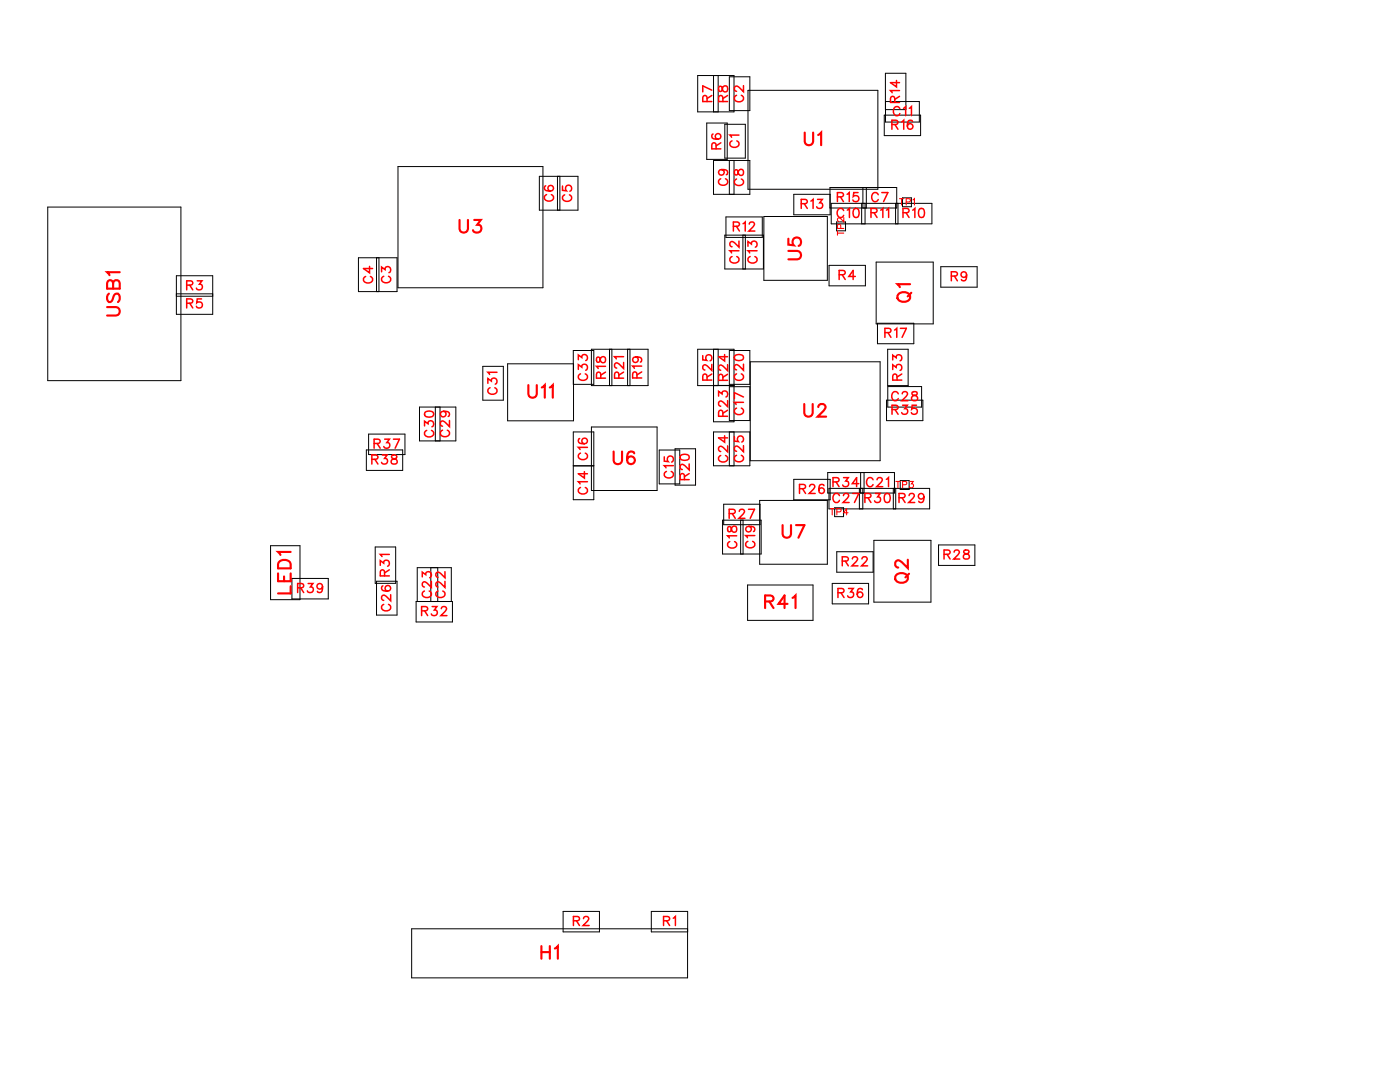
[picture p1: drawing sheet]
<svg xmlns="http://www.w3.org/2000/svg" width="79mm" height="60mm" viewBox="0 0 79 60" stroke-linecap="round" stroke-linejoin="round" font-family="sans-serif">
<g fill="none" stroke="#000" stroke-width=".06">
<path d="M2.7 11.6h7.5v9.8h-7.5zM9.9 15.5h2v2.1h-2zM9.9 16.6h2M9.9 16.5h2M20.1 14.5h2.2v1.9h-2.2zM21.1 14.5v1.9M21.3 14.5v1.9M22.3 9.4h8.2v6.8h-8.2zM30.3 9.9h2.2v1.9h-2.2zM31.3 9.9v1.9M31.4 9.9v1.9M32.2 19.7h1.1v1.9h-1.1z"/>
<path d="M33.2 19.6h3.2v2h-3.2zM34.2 19.6v2M34.4 19.6v2M35.2 19.6v2M35.4 19.6v2M39.2 4.2h2v2.1h-2zM39.7 6.9h1.1v2h-1.1zM40.1 9h2v1.9h-2zM40.1 19.6v4.1h1.1v-4.1h-2v2h2M40.1 4.2v2.1M40.3 4.2v2.1M40.3 19.6v2"/>
<path d="M40.7 7h1.2v1.9h-1.2zM40.7 13.2h2.2v1.9h-2.2zM40.8 12.2h2v1.1h-2zM41 4.3h1.1v1.9h-1.1zM41 9v1.9M41.2 9v1.9M41.7 13.2v1.9M41.9 13.2v1.9M42 5.1h7.3v5.5h-7.3zM42.9 12.2h3.6v3.5h-3.6zM46.6 14.9h2v1.1h-2zM46.6 10.9h-2v1.2h2v-1.6h3.8v1.2h-3.8"/>
<path d="M46.7 11.4h5.6v1.2h-5.6zM47 12.5h.5v.5h-.5zM48.4 11.4v1.2M48.5 10.5v1.2M48.6 11.4v1.2M48.6 10.5v1.2M49.2 14.7h3.2v3.5h-3.2zM49.3 18.1h2v1.2h-2zM49.7 6.5h2v1.1h-2zM49.7 4.1h1.2v2.1h-1.2zM49.7 5.7h1.9v1.2h-1.9zM49.8 19.6h1.2v2h-1.2z"/>
<path d="M50.3 11.4v1.2M50.4 11.4v1.2M50.7 11.1h.5v.5h-.5zM52.8 15h2.1v1.1h-2.1zM15.2 30.6h1.6v3.1h-1.6zM16.4 32.5h2v1.1h-2zM20.6 25.3h2v1.1h-2zM20.7 24.4h2v1.1h-2zM21.1 30.7h1.1v2h-1.1zM21.1 32.6h1.2v1.9h-1.2zM23.4 33.8h2v1.1h-2zM23.4 33.8v-1.9h1.9v1.9"/>
<path d="M23.6 22.9h2v1.9h-2zM24.2 31.9v1.9M24.4 22.9v1.9M24.6 31.9v1.9M24.7 22.9v1.9M27.1 20.6h1.2v1.9h-1.2zM28.5 20.4h3.7v3.2h-3.7zM32.2 26.2h1.1M32.2 24.2h1.1v3.9h-1.1zM33.2 24h3.7v3.5h-3.7zM37 25.3h1.2v1.9h-1.2zM37.9 25.2h1.2v2h-1.2z"/>
<path d="M40.1 21.6h1.1M40.6 29.2h2.1v1.9h-2.1zM40.6 28.3h2.1v1.2h-2.1zM41 24.2v2M41.2 24.2v2M41.6 29.2v1.9M41.7 29.2v1.9M42 32.8h3.7v2h-3.7zM42.1 21.6h-1.1v-1.9h1.1v6.5h-2v-2h2M42.1 21.7h-1.1v1.9h1.1M42.1 20.3h7.3v5.6h-7.3M42.7 28.1h3.8v3.6h-3.8z"/>
<path d="M44.6 26.9h2v1.2h-2zM46.5 26.5h3.7v1.2h-3.7zM46.6 27.4h5.6v1.2h-5.6zM46.7 32.8h2.1v1.1h-2.1zM46.9 28.5h.5v.5h-.5zM47 31h2v1.1h-2zM48.3 27.4v1.2M48.3 26.5v1.2M48.5 27.4v1.2M48.5 26.5v1.2M49.1 30.3h3.2v3.5h-3.2zM49.8 22.5h2v1.1h-2z"/>
<path d="M49.9 21.7h1.9v1.2h-1.9zM50.2 27.4v1.2M50.3 27.4v1.2M50.6 27h.5v.5h-.5zM52.7 30.6h2v1.1h-2zM31.6 51.2h2.1v1.1h-2.1zM38.6 52.1h-15.5v2.8h15.5v-3.7h-2v1.1h2"/>
</g>
<g fill="none" stroke="#f00" stroke-width=".08">
<path d="M10.5 16h.3v-.1l-.3-.1v.5M10.5 17h.3v-.1l-.3-.1v.5M10.7 16l.1 .3M10.7 17l.1 .3M11.1 15.8h.2l-.1 .2a.17 .17 0 0 1 .1 .2 .17 .17 0 0 1-.3 0M11.3 16.8h-.2v.2a.18 .18 0 0 1 .2 0 .18 .18 0 0 1 0 .3 .18 .18 0 0 1-.3-.1M20.5 15.5a.19 .19 0 0 0-.1 .2 .19 .19 0 0 0 .2 .2h.1a.19 .19 0 0 0 .2-.2 .19 .19 0 0 0-.1-.2M20.8 15v.3l-.4-.2h.5M21.4 15.3v-.3l.2 .1a.17 .17 0 0 1 .3-.1 .17 .17 0 0 1-.1 .3M21.5 15.5a.19 .19 0 0 0-.1 .2 .19 .19 0 0 0 .2 .2h.1a.19 .19 0 0 0 .2-.2 .19 .19 0 0 0-.1-.2M30.6 10.4v.1a.22 .22 0 0 0 .2 .2 .22 .22 0 0 0 .2-.3 .16 .16 0 0 0-.2 .1 .16 .16 0 0 0 .1 .2M30.7 10.9a.19 .19 0 0 0-.1 .2 .19 .19 0 0 0 .2 .2h.1a.19 .19 0 0 0 .2-.2 .19 .19 0 0 0-.1-.2"/>
<path d="M31.6 10.4v.3h.2a.18 .18 0 0 1 0-.3 .18 .18 0 0 1 .3 .1 .18 .18 0 0 1-.1 .2M31.7 10.9a.19 .19 0 0 0-.1 .3 .19 .19 0 0 0 .2 .1h.1a.19 .19 0 0 0 .2-.1 .19 .19 0 0 0-.1-.3M39.5 20v.2h.2a.18 .18 0 0 1 0-.2 .18 .18 0 0 1 .2 0 .18 .18 0 0 1 0 .3M39.7 5.7v-.3h-.1l-.1 .3h.5M40 5.4l-.3 .1M40 5.1l-.5-.3v.4M40 7.5a.22 .22 0 0 0 .2 .3 .22 .22 0 0 0 .2-.3 .16 .16 0 0 0-.2 .1 .16 .16 0 0 0 .1 .2M40.2 8.4v-.3l-.1-.1-.1 .4h.5M40.4 4.9v.2h.1l.2-.3a.17 .17 0 0 1 .2 .2 .17 .17 0 0 1-.2 .2l-.2-.3zM40.5 10a.19 .19 0 0 0-.2 .3 .19 .19 0 0 0 .2 .1h.2a.19 .19 0 0 0 .2-.1 .19 .19 0 0 0-.2-.3M40.5 8l-.3 .2M40.5 9.5a.16 .16 0 0 1 .2 .2 .16 .16 0 0 1-.3 .1 .16 .16 0 0 1 0-.3l.4 .1v.2"/>
<path d="M40.6 5.7v-.3h-.2v.3h.5M40.7 19.9v.4l-.3-.3h.5M40.9 5.4l-.3 .1M41.1 7.9a.19 .19 0 0 0-.1 .2 .19 .19 0 0 0 .2 .2h.1a.19 .19 0 0 0 .2-.2 .19 .19 0 0 0-.1-.2M41.1 14.4a.19 .19 0 0 0-.1 .2 .19 .19 0 0 0 .2 .2h.1a.19 .19 0 0 0 .2-.2 .19 .19 0 0 0-.1-.2M41.2 12.7h.3v-.1l-.3-.1v.5M41.3 9.6v.2h.1a.21 .21 0 0 1 .1-.2 .21 .21 0 0 1 .2 0l.1 .1-.1 .1h-.2l-.1-.2zM41.3 20a.25 .25 0 0 1 .3-.1 .25 .25 0 0 1 .1 .3 .25 .25 0 0 1-.3 .1 .25 .25 0 0 1-.1-.3zM41.4 12.7l.1 .3M41.4 5.4a.19 .19 0 0 0-.2 .2 .19 .19 0 0 0 .2 .1h.2a.19 .19 0 0 0 .2-.1 .19 .19 0 0 0-.2-.2M41.4 10a.19 .19 0 0 0-.2 .3 .19 .19 0 0 0 .2 .1h.2a.19 .19 0 0 0 .2-.1 .19 .19 0 0 0-.2-.3M41.5 7.6h-.5l.1 .1"/>
<path d="M41.5 14.1h-.5l.1 .1M41.5 13.5v.4l-.4-.3-.1 .2 .1 .1M41.7 12.6l.1-.1v.5M41.8 4.8v.3l-.5-.3-.1 .2 .2 .1M42 13.8v-.2l.2 .1a.17 .17 0 0 1 .3-.1 .17 .17 0 0 1-.1 .3M42.1 12.6l.2-.1 .1 .1-.3 .4h.3M42.1 14.4a.19 .19 0 0 0-.1 .2 .19 .19 0 0 0 .2 .2h.1a.19 .19 0 0 0 .2-.2 .19 .19 0 0 0-.1-.2M42.5 14.1h-.5l.1 .1M45 11.4h.3v-.1l-.3-.1v.5M45.2 11.4l.1 .3M45.5 11.3l.2-.1v.5M45.9 11.2h.3l-.2 .2a.18 .18 0 0 1 .2 .3 .17 .17 0 0 1-.3-.1"/>
<path d="M47 11.1l.3-.1 .1-.1-.4-.1v.5M47.1 15.4h.3l.1-.1-.4-.1v.5M47.2 11.1l.2 .2M47.3 15.4l.2 .3M47.4 11.8a.19 .19 0 0 0-.2-.1 .19 .19 0 0 0-.2 .2v.1a.19 .19 0 0 0 .2 .2 .19 .19 0 0 0 .2-.1M47.6 10.9l.1-.1v.5M47.6 11.8l.1-.1v.5M48 11.7a.23 .23 0 0 1 .2 .3 .23 .23 0 0 1-.2 .2l-.1-.2zM48 15.5h-.3l.2-.3v.5M48.2 10.8h-.3v.2a.18 .18 0 0 1 .3 0 .18 .18 0 0 1 0 .3 .18 .18 0 0 1-.3-.1M48.9 11.9h.3l.1-.1-.4-.1v.5M49.1 11.9l.2 .3"/>
<path d="M49.3 10.9a.19 .19 0 0 0-.2-.1 .19 .19 0 0 0-.1 .2v.1a.19 .19 0 0 0 .1 .2 .19 .19 0 0 0 .2-.1M49.5 11.8l.1-.1v.5M49.5 10.8h.4l-.3 .5M49.7 18.7h.3v-.2l-.3-.1v.5M49.8 11.8l.1-.1v.5M49.9 18.7l.1 .2M50.1 7h.3v-.2l-.3-.1v.6M50.2 18.5l.2-.1v.5M50.2 5.7v-.2l-.1-.1-.1 .3h.5M50.3 7l.1 .3M50.3 4.5v.4l-.3-.3h.5M50.5 5.1h-.5l.1 .1"/>
<path d="M50.5 5.4l-.3 .2M50.5 6.1a.19 .19 0 0 0-.2-.1 .19 .19 0 0 0-.1 .2v.1a.19 .19 0 0 0 .1 .2 .19 .19 0 0 0 .2-.1M50.6 18.4h.3l-.2 .5M50.6 6.8l.1-.1v.6M50.7 11.9h.3v-.1l-.3-.1v.5M50.7 6.1l.2-.1v.5M50.9 11.9l.1 .3M51.1 6.1l.1-.1v.5M51.2 6.8a.22 .22 0 0 0-.3 .2 .22 .22 0 0 0 .3 .2 .16 .16 0 0 0 0-.2 .16 .16 0 0 0-.2 .1M51.3 11.8l.1-.1v.5M51.6 11.7a.23 .23 0 0 1 .3 .3 .23 .23 0 0 1-.3 .2v-.2zM53.4 15.5h.3l.1-.1-.4-.1v.5"/>
<path d="M53.6 15.5l.2 .3M54.3 15.4a.16 .16 0 0 1-.2 .2 .16 .16 0 0 1-.1-.3 .16 .16 0 0 1 .3 0l-.1 .4h-.2M16.7 33h.3l.1-.1-.4-.1v.5M16.9 33l.2 .3M17.3 32.8h.3l-.2 .2a.17 .17 0 0 1 .2 .2 .17 .17 0 0 1-.3 0M18.1 32.9a.16 .16 0 0 1-.2 .2 .16 .16 0 0 1-.1-.3 .16 .16 0 0 1 .3 0l-.1 .4h-.2M20.9 25.8h.3v-.2l-.3-.1v.6M21 24.9h.3v-.1l-.3-.1v.5M21.1 25.8l.1 .3M21.2 24.9l.1 .3M21.4 31.7v-.2l.1 .1a.17 .17 0 0 1 .3-.1 .17 .17 0 0 1 0 .3M21.5 25.5h.2l-.1 .2a.17 .17 0 0 1 .1 .3 .17 .17 0 0 1-.3 0"/>
<path d="M21.5 32.9a.22 .22 0 0 0 .2 .3 .22 .22 0 0 0 .2-.3 .16 .16 0 0 0-.3 .1 .16 .16 0 0 0 .2 .2M21.5 33.9a.19 .19 0 0 0-.1 .2 .19 .19 0 0 0 .2 .2h.1a.19 .19 0 0 0 .2-.2 .19 .19 0 0 0-.1-.2M21.6 32.3v-.3h-.1l-.1 .3h.5M21.6 24.7h.3l-.2 .1a.17 .17 0 0 1 .1 .3 .17 .17 0 0 1-.2 0M21.9 31.1h-.5l.1 .1M21.9 32l-.3 .2M21.9 33.4v.3l-.4-.3-.1 .2 .1 .1M22 25.6v.1l.3 .2a.17 .17 0 0 1-.2 .2 .17 .17 0 0 1-.1-.2l.3-.2v-.1zM22.1 24.7h.3l-.2 .5M23.7 34.3h.3v-.1l-.3-.1v.5M23.7 32.4v-.3l.2 .2a.18 .18 0 0 1 .3-.2 .17 .17 0 0 1-.1 .3M23.8 33.2a.19 .19 0 0 0-.1 .2 .19 .19 0 0 0 .2 .1h.1a.19 .19 0 0 0 .2-.1 .19 .19 0 0 0-.1-.2"/>
<path d="M23.8 23.9v-.3l.2 .2a.17 .17 0 0 1 .3-.1 .17 .17 0 0 1 0 .3M23.8 34.3l.2 .3M23.9 23.2a.25 .25 0 0 1 .3-.1 .25 .25 0 0 1 .1 .2 .25 .25 0 0 1-.3 .1 .25 .25 0 0 1-.1-.2zM24 24.2a.19 .19 0 0 0-.2 .2 .19 .19 0 0 0 .2 .1h.2a.19 .19 0 0 0 .2-.1 .19 .19 0 0 0-.2-.2M24.2 32.6v.4l-.4-.3-.1 .2 .1 .1M24.3 34.1h.2l-.1 .1a.17 .17 0 0 1 .1 .3 .17 .17 0 0 1-.3 0M24.6 33.2a.19 .19 0 0 0-.1 .2 .19 .19 0 0 0 .2 .1h.1a.19 .19 0 0 0 .2-.1 .19 .19 0 0 0-.1-.2M24.8 34.2l.2-.1 .1 .1-.3 .4h.3M24.9 24.2a.19 .19 0 0 0-.2 .2 .19 .19 0 0 0 .2 .1h.1a.19 .19 0 0 0 .2-.1 .19 .19 0 0 0-.1-.2M24.9 23.1a.16 .16 0 0 1 .1 .2 .16 .16 0 0 1-.2 .1 .16 .16 0 0 1 0-.3l.4 .1v.2M25 32.6v.4l-.4-.3-.1 .2 .1 .1M25 32.1v.3l-.4-.3-.1 .2 .1 .1"/>
<path d="M25.2 23.6v.3l-.4-.3-.1 .2 .2 .1M27.4 21.5v-.2l.2 .1a.17 .17 0 0 1 .3-.1 .17 .17 0 0 1-.1 .3M27.5 21.8a.19 .19 0 0 0-.1 .2 .19 .19 0 0 0 .2 .1h.1a.19 .19 0 0 0 .2-.1 .19 .19 0 0 0-.1-.2M27.9 20.9h-.5l.1 .1M32.5 20.7v-.2l.2 .1a.17 .17 0 0 1 .2-.1 .17 .17 0 0 1 0 .3M32.5 20.2v-.3l.2 .2a.17 .17 0 0 1 .2-.2 .17 .17 0 0 1 0 .3M32.6 24.6h-.1a.22 .22 0 0 0 .2 .3 .22 .22 0 0 0 .2-.3 .16 .16 0 0 0-.2 .1 .16 .16 0 0 0 .1 .2M32.6 27.4a.19 .19 0 0 0-.1 .2 .19 .19 0 0 0 .2 .1h.1a.19 .19 0 0 0 .2-.1 .19 .19 0 0 0-.1-.2M32.6 25.4a.19 .19 0 0 0-.1 .3 .19 .19 0 0 0 .2 .1h.1a.19 .19 0 0 0 .2-.1 .19 .19 0 0 0-.1-.3M32.6 21a.19 .19 0 0 0-.1 .2 .19 .19 0 0 0 .2 .2h.1a.19 .19 0 0 0 .2-.2 .19 .19 0 0 0-.1-.2M32.8 26.5v.3l-.3-.2h.5M33 27h-.5l.1 .2"/>
<path d="M33 25.1h-.5l.1 .1M33.5 20.1v.2h.1l.2-.3a.17 .17 0 0 1 .2 .2 .17 .17 0 0 1-.2 .2l-.1-.3zM33.7 21.2v-.3h-.1l-.1 .3h.5M34 20.6h-.5l.1 .1M34 20.9l-.3 .2M34.8 21.2l-.1-.3h-.1l-.1 .3h.5M35 20.3v.4l-.3-.3-.2 .1 .1 .2M35 20h-.5l.1 .1M35 20.9l-.2 .2M35.7 20a.16 .16 0 0 1 .1 .3 .16 .16 0 0 1-.2 0 .16 .16 0 0 1 0-.2h.4v.2M35.8 21.2l-.1-.3h-.1l-.1 .3h.5M36 20.6h-.5l.1 .1"/>
<path d="M36 20.9l-.2 .1M37.3 25.6v.3h.2a.18 .18 0 0 1 0-.3 .18 .18 0 0 1 .3 .1 .18 .18 0 0 1-.1 .2M37.4 26.5a.19 .19 0 0 0-.1 .2 .19 .19 0 0 0 .2 .1h.1a.19 .19 0 0 0 .2-.1 .19 .19 0 0 0-.1-.2M37.8 26.1h-.5l.1 .2M38.2 25.6a.25 .25 0 0 1 .3-.1 .25 .25 0 0 1 .2 .3 .25 .25 0 0 1-.3 .1 .25 .25 0 0 1-.2-.3zM38.4 26.9v-.3h-.1l-.1 .3h.5M38.7 26v.4l-.4-.3-.1 .1 .1 .2M38.7 26.6l-.3 .2M39.7 21.3v-.3h-.1l-.1 .3h.5M40 20.5v.3l-.4-.3-.1 .1 .1 .2M40 21l-.3 .2M40.4 22.2v-.2l.1 .1a.17 .17 0 0 1 .3-.1 .17 .17 0 0 1 0 .3"/>
<path d="M40.5 25.6a.19 .19 0 0 0-.2 .2 .19 .19 0 0 0 .2 .1h.2a.19 .19 0 0 0 .2-.1 .19 .19 0 0 0-.2-.2M40.6 23.4v-.3l-.2-.1v.4h.5M40.6 21.4v-.3l-.2-.1v.4h.5M40.7 24.5v.3l-.3-.2h.5M40.9 22.5v.3l-.4-.3-.1 .1 .1 .2M40.9 20.5v.3l-.4-.3-.1 .1 .1 .2M40.9 23l-.3 .2M40.9 21l-.3 .2M40.9 25v.4l-.5-.3v.1l.1 .1M40.9 29.6v.2h.1a.21 .21 0 0 1 .1-.2 .21 .21 0 0 1 .2 0l.1 .2-.1 .1-.2-.1-.1-.2zM40.9 28.8h.3l.1-.1-.4-.1v.5M41 30.4a.19 .19 0 0 0-.1 .2 .19 .19 0 0 0 .2 .2h.1a.19 .19 0 0 0 .2-.2 .19 .19 0 0 0-.2-.2"/>
<path d="M41.1 28.8l.2 .3M41.2 24.5v.3h.3a.18 .18 0 0 1 0-.3 .18 .18 0 0 1 .2 .1 .18 .18 0 0 1 0 .2M41.4 22.9a.19 .19 0 0 0-.2 .2 .19 .19 0 0 0 .2 .2h.2a.19 .19 0 0 0 .2-.2 .19 .19 0 0 0-.2-.2M41.4 21a.19 .19 0 0 0-.2 .2 .19 .19 0 0 0 .2 .2h.2a.19 .19 0 0 0 .2-.2 .19 .19 0 0 0-.2-.2M41.4 25.6a.19 .19 0 0 0-.2 .2 .19 .19 0 0 0 .2 .1h.2a.19 .19 0 0 0 .2-.1 .19 .19 0 0 0-.2-.2M41.4 30.1h-.5l.1 .1M41.5 28.7l.2-.1 .1 .1-.3 .4h.3M41.8 22.6h-.6l.1 .1M41.8 20.4v.4l-.5-.3-.1 .2 .2 .1M41.8 25v.4l-.5-.4-.1 .2 .2 .1M41.8 22.3l-.6-.3v.4M42 30.4a.19 .19 0 0 0-.1 .2 .19 .19 0 0 0 .2 .2h.1a.19 .19 0 0 0 .2-.2 .19 .19 0 0 0-.1-.2"/>
<path d="M42 28.6h.4l-.3 .5M42 29.5a.18 .18 0 0 1 .2 .3 .16 .16 0 0 1-.3 0 .16 .16 0 0 1 0-.2h.5l-.1 .2M42.4 30.1h-.5l.1 .1M44.9 27.4h.3v-.1l-.3-.1v.5M45.1 27.4l.1 .3M45.5 27.3l.2-.1 .1 .1-.4 .4h.4M46.3 27.3l-.1-.1a.22 .22 0 0 0-.2 .2 .22 .22 0 0 0 .3 .2 .16 .16 0 0 0-.1-.2 .16 .16 0 0 0-.2 .1M46.8 27.1l.3-.1v-.1l-.3-.1v.5M46.9 27.1l.2 .2M47.1 33.3h.2l.1-.2-.3-.1v.5M47.1 27.8a.19 .19 0 0 0-.2-.1 .19 .19 0 0 0-.1 .2v.1a.19 .19 0 0 0 .1 .2 .19 .19 0 0 0 .2-.1M47.2 33.3l.2 .2"/>
<path d="M47.3 31.5h.3v-.1l-.3-.1v.5M47.4 27.8l.1-.1 .2 .1-.4 .4h.4M47.4 26.8h.2l-.1 .2a.17 .17 0 0 1 .1 .3 .17 .17 0 0 1-.3-.1M47.5 31.5l.1 .3M47.6 33h.3l-.1 .2a.17 .17 0 0 1 .1 .3 .17 .17 0 0 1-.3-.1M47.9 31.4l.2-.1 .1 .1-.4 .4h.4M47.9 27.7h.3l-.2 .5M48.2 27.2h-.3l.2-.4v.5M48.4 31.4l.2-.1 .1 .1-.3 .4h.3M48.4 33.1a.22 .22 0 0 0-.3 .2 .22 .22 0 0 0 .3 .2 .16 .16 0 0 0-.1-.3 .16 .16 0 0 0-.2 .2M48.6 27.9h.3v-.1l-.3-.1v.5M48.7 27.9l.2 .3"/>
<path d="M49 26.9a.19 .19 0 0 0-.2-.1 .19 .19 0 0 0-.1 .2v.1a.19 .19 0 0 0 .1 .2 .19 .19 0 0 0 .2-.1M49.2 27.7h.2l-.1 .2a.17 .17 0 0 1 .1 .3 .17 .17 0 0 1-.3-.1M49.3 26.9l.1-.1 .1 .1-.3 .4h.4M49.7 27.7a.23 .23 0 0 1 .3 .3 .23 .23 0 0 1-.3 .2v-.2zM49.8 26.9l.1-.1v.5M50.1 23h.3v-.2h-.3v.5M50.1 20.7v-.2l.2 .1a.17 .17 0 0 1 .3-.1 .17 .17 0 0 1-.1 .3M50.1 20.2v-.3l.2 .2a.17 .17 0 0 1 .3-.1 .17 .17 0 0 1-.1 .3M50.3 23l.1 .3M50.4 21.3l-.1-.3h-.1l-.1 .3h.5M50.4 22.1a.19 .19 0 0 0-.2-.1 .19 .19 0 0 0-.1 .2v.1a.19 .19 0 0 0 .1 .2 .19 .19 0 0 0 .2-.1M50.5 27.9h.3v-.1l-.3-.1v.5"/>
<path d="M50.6 21l-.2 .2M50.7 27.9l.1 .3M50.7 22.1l.1-.1 .2 .1-.4 .4h.4M50.7 22.8h.2l-.1 .1a.17 .17 0 0 1 .1 .3 .17 .17 0 0 1-.3 0M51.1 27.8l.1-.1 .1 .1-.3 .4h.4M51.2 22v.2a.21 .21 0 0 1 .3 0 .21 .21 0 0 1 0 .3l-.3-.1v-.1l.3-.2v-.1zM51.5 22.8h-.3v.2a.18 .18 0 0 1 .3 0 .18 .18 0 0 1-.1 .2 .18 .18 0 0 1-.2 0M51.9 27.9a.16 .16 0 0 1-.2 .1 .16 .16 0 0 1-.1-.2 .16 .16 0 0 1 .3 0l-.1 .4-.2-.1M53 31.1h.3l.1-.1-.4-.1v.5M53.2 31.1l.2 .3M53.6 31l.2-.1 .1 .1-.3 .4h.3M54.1 30.9v.1l.3 .2a.17 .17 0 0 1-.1 .2 .17 .17 0 0 1-.2-.2l.3-.2v-.1z"/>
<path d="M32.2 51.7h.3v-.2h-.3v.5M32.4 51.7l.1 .3M32.8 51.6l.2-.1 .1 .1-.4 .4h.4M37.3 51.7h.3v-.2h-.3v.5M37.4 51.7l.2 .3M37.8 51.5h.1v.5"/>
</g>
<g fill="none" stroke="#f00" stroke-width=".12">
<path d="M6 17.2h.5l.2 .2-.1 .3h-.6M6.1 16.5l-.1 .2 .1 .3 .2-.1 .2-.4h.1l.1 .2-.1 .3M6.4 15.9l-.1-.1h-.2l-.1 .4h.7v-.3l-.1-.2-.2 .1v.4M6.7 15.3h-.7l.1 .1M25.8 12.3v.6l.2 .2 .2-.1 .1-.7M26.6 12.3h.4l-.2 .3a.24 .24 0 0 1 .2 .4 .24 .24 0 0 1-.4-.1M44.3 14.1h.5l.2 .2-.1 .2-.6 .1M44.3 13.4v.3l.3 .1a.25 .25 0 0 1 0-.4 .25 .25 0 0 1 .3 0 .25 .25 0 0 1-.1 .4M45.2 7.4v.6l.2 .2 .2-.1 .1-.7M45.9 7.6l.2-.2v.8M50.5 16.5a.35 .35 0 0 1 .4-.1 .35 .35 0 0 1 .2 .4 .33 .33 0 0 1-.5 .1 .33 .33 0 0 1-.1-.4zM51.1 16h-.7l.1 .1"/>
<path d="M51.2 16.4l-.2 .2M15.6 32.2v.4h.7v-.4M15.7 31.5l.2-.1 .3 .1 .1 .4h-.7zM16 32.4v.2M16.3 31h-.7l.1 .2M16.3 32.9v.4h-.7M29.7 21.6v.5l.2 .2 .2-.1v-.6M30.4 21.8l.2-.2v.7M30.9 21.8l.1-.2v.7M34.5 25.3v.6l.2 .2 .2-.1v-.7M35.6 25.5v-.1a.35 .35 0 0 0-.4 .2 .35 .35 0 0 0 .2 .5 .22 .22 0 0 0 .3-.2 .22 .22 0 0 0-.3-.3 .22 .22 0 0 0-.2 .2M43 33.8l.4-.1v-.1l-.1-.2h-.3v.7"/>
<path d="M43.2 33.8l.2 .3M43.9 29.5v.5l.2 .2 .3-.1v-.6M44.2 33.9h-.5l.4-.5v.7M44.5 33.6l.2-.2v.7M44.7 29.5h.5l-.4 .7M45.2 22.7v.5l.2 .2 .2-.1v-.6M46 22.9l.1-.2h.1l.2 .1-.1 .3-.4 .3h.5M50.4 32.2a.35 .35 0 0 1 .4 0 .35 .35 0 0 1 .1 .4 .33 .33 0 0 1-.4 .1 .33 .33 0 0 1-.1-.5zM51 31.4v.5l-.4-.3-.2-.1-.1 .1v.1l.1 .2M51 32.2l-.2 .2M30.4 53.1v.7M30.4 53.5h.5"/>
<path d="M30.9 53.1v.7M31.2 53.3l.1-.2v.7"/>
</g>
<g fill="none" stroke="#f00" stroke-width=".06">
<path d="M47 13.1h.4M47 13v.2M47.2 12.8v-.2h-.1l-.1 .2h.4M47.4 12.2v.2l-.3-.2-.1 .1 .1 .1M50.5 11.2h.2M50.6 11.2v.3M50.9 11.3h.2v-.1h-.2v.3M51.3 11.2v.3M46.6 28.6h.3M46.7 28.6v.3M47 28.7h.2v-.1h-.2v.3M47.6 28.8h-.2l.1-.2v.3"/>
<path d="M50.3 27h.2M50.4 27v.4M50.7 27.2h.2v-.1l-.2-.1v.4M51.1 27h.2l-.1 .2a.12 .12 0 0 1 .1 .2 .12 .12 0 0 1-.2-.1"/>
</g>
<g font-size="1.2" fill="#fff">
<text x="45.1" y="8.4">U1</text>
<text x="7" y="17.8" transform="rotate(-90 7 17.8)">USB1</text>
<text x="25.7" y="13.4">U3</text>
<text x="45.3" y="14.6" transform="rotate(-90 45.3 14.6)">U5</text>
<text x="51.4" y="17" transform="rotate(-90 51.4 17)">Q1</text>
<text x="29.6" y="22.6">U11</text>
<text x="45.1" y="23.7">U2</text>
<text x="34.4" y="26.4">U6</text>
<text x="16.6" y="33.4" transform="rotate(-90 16.6 33.4)">LED1</text>
<text x="42.9" y="34.4">R41</text>
<text x="43.9" y="30.5">U7</text>
<text x="51.3" y="32.8" transform="rotate(-90 51.3 32.8)">Q2</text>
<text x="30.3" y="54.1">H1</text>
</g>
<g font-size=".9" fill="#fff">
<text x="40.2" y="5.7" transform="rotate(-90 40.2 5.7)">R7</text>
<text x="41.1" y="5.7" transform="rotate(-90 41.1 5.7)">R8</text>
<text x="42" y="5.8" transform="rotate(-90 42 5.8)">C2</text>
<text x="50.7" y="5.8" transform="rotate(-90 50.7 5.8)">R14</text>
<text x="31.3" y="11.3" transform="rotate(-90 31.3 11.3)">C6</text>
<text x="32.3" y="11.3" transform="rotate(-90 32.3 11.3)">C5</text>
<text x="40.7" y="8.4" transform="rotate(-90 40.7 8.4)">R6</text>
<text x="41.1" y="10.4" transform="rotate(-90 41.1 10.4)">C9</text>
<text x="41.7" y="8.3" transform="rotate(-90 41.7 8.3)">C1</text>
<text x="42" y="10.5" transform="rotate(-90 42 10.5)">C8</text>
<text x="44.9" y="11.9">R13</text>
<text x="47" y="11.5">R15 C7</text>
<text x="50" y="7.5">R16</text>
<text x="50.1" y="6.7">C11</text>
<text x="10.4" y="16.5">R3</text>
<text x="10.4" y="17.5">R5</text>
<text x="21.1" y="15.9" transform="rotate(-90 21.1 15.9)">C4</text>
<text x="22.2" y="15.9" transform="rotate(-90 22.2 15.9)">C3</text>
<text x="41.1" y="13.2">R12</text>
<text x="41.7" y="14.8" transform="rotate(-90 41.7 14.8)">C12</text>
<text x="42.7" y="14.8" transform="rotate(-90 42.7 14.8)">C13</text>
<text x="47" y="12.4">C10 R11 R10</text>
<text x="47.1" y="15.9">R4</text>
<text x="53.4" y="16">R9</text>
<text x="28.1" y="22.2" transform="rotate(-90 28.1 22.2)">C31</text>
<text x="33.2" y="21.4" transform="rotate(-90 33.2 21.4)">C33</text>
<text x="34.2" y="21.3" transform="rotate(-90 34.2 21.3)">R18</text>
<text x="35.2" y="21.3" transform="rotate(-90 35.2 21.3)">R21</text>
<text x="36.2" y="21.3" transform="rotate(-90 36.2 21.3)">R19</text>
<text x="40.2" y="21.4" transform="rotate(-90 40.2 21.4)">R25</text>
<text x="41.1" y="23.4" transform="rotate(-90 41.1 23.4)">R23 R24</text>
<text x="42" y="23.3" transform="rotate(-90 42 23.3)">C17 C20</text>
<text x="49.6" y="19.2">R17</text>
<text x="50" y="22.7">C28</text>
<text x="50" y="23.5">R35</text>
<text x="50.9" y="21.4" transform="rotate(-90 50.9 21.4)">R33</text>
<text x="20.8" y="26.3">R38</text>
<text x="21" y="25.4">R37</text>
<text x="24.6" y="24.6" transform="rotate(-90 24.6 24.6)">C30</text>
<text x="25.5" y="24.6" transform="rotate(-90 25.5 24.6)">C29</text>
<text x="33.2" y="27.8" transform="rotate(-90 33.2 27.8)">C14 C16</text>
<text x="38" y="26.9" transform="rotate(-90 38 26.9)">C15</text>
<text x="38.9" y="27" transform="rotate(-90 38.9 27)">R20</text>
<text x="40.9" y="29.3">R27</text>
<text x="41.1" y="26" transform="rotate(-90 41.1 26)">C24</text>
<text x="42" y="26" transform="rotate(-90 42 26)">C25</text>
<text x="44.9" y="27.9">R26</text>
<text x="46.7" y="27.5">R34 C21</text>
<text x="46.7" y="28.4">C27 R30 R29</text>
<text x="16.7" y="33.5">R39</text>
<text x="22.2" y="34.3" transform="rotate(-90 22.2 34.3)">C26 R31</text>
<text x="23.6" y="34.8">R32</text>
<text x="24.4" y="33.6" transform="rotate(-90 24.4 33.6)">C23</text>
<text x="25.2" y="33.6" transform="rotate(-90 25.2 33.6)">C22</text>
<text x="41.6" y="30.8" transform="rotate(-90 41.6 30.8)">C18</text>
<text x="42.6" y="30.8" transform="rotate(-90 42.6 30.8)">C19</text>
<text x="47" y="33.8">R36</text>
<text x="47.3" y="32">R22</text>
<text x="53" y="31.6">R28</text>
<text x="32.2" y="52.2">R2</text>
<text x="37.2" y="52.2">R1</text>
</g>
<g font-size=".6" fill="#fff">
<text x="50.5" y="11.7">TP1</text>
<text x="47.5" y="13.2" transform="rotate(-90 47.5 13.2)">TP2</text>
<text x="46.6" y="29.1">TP4</text>
<text x="50.3" y="27.5">TP3</text>
</g>
</svg>
